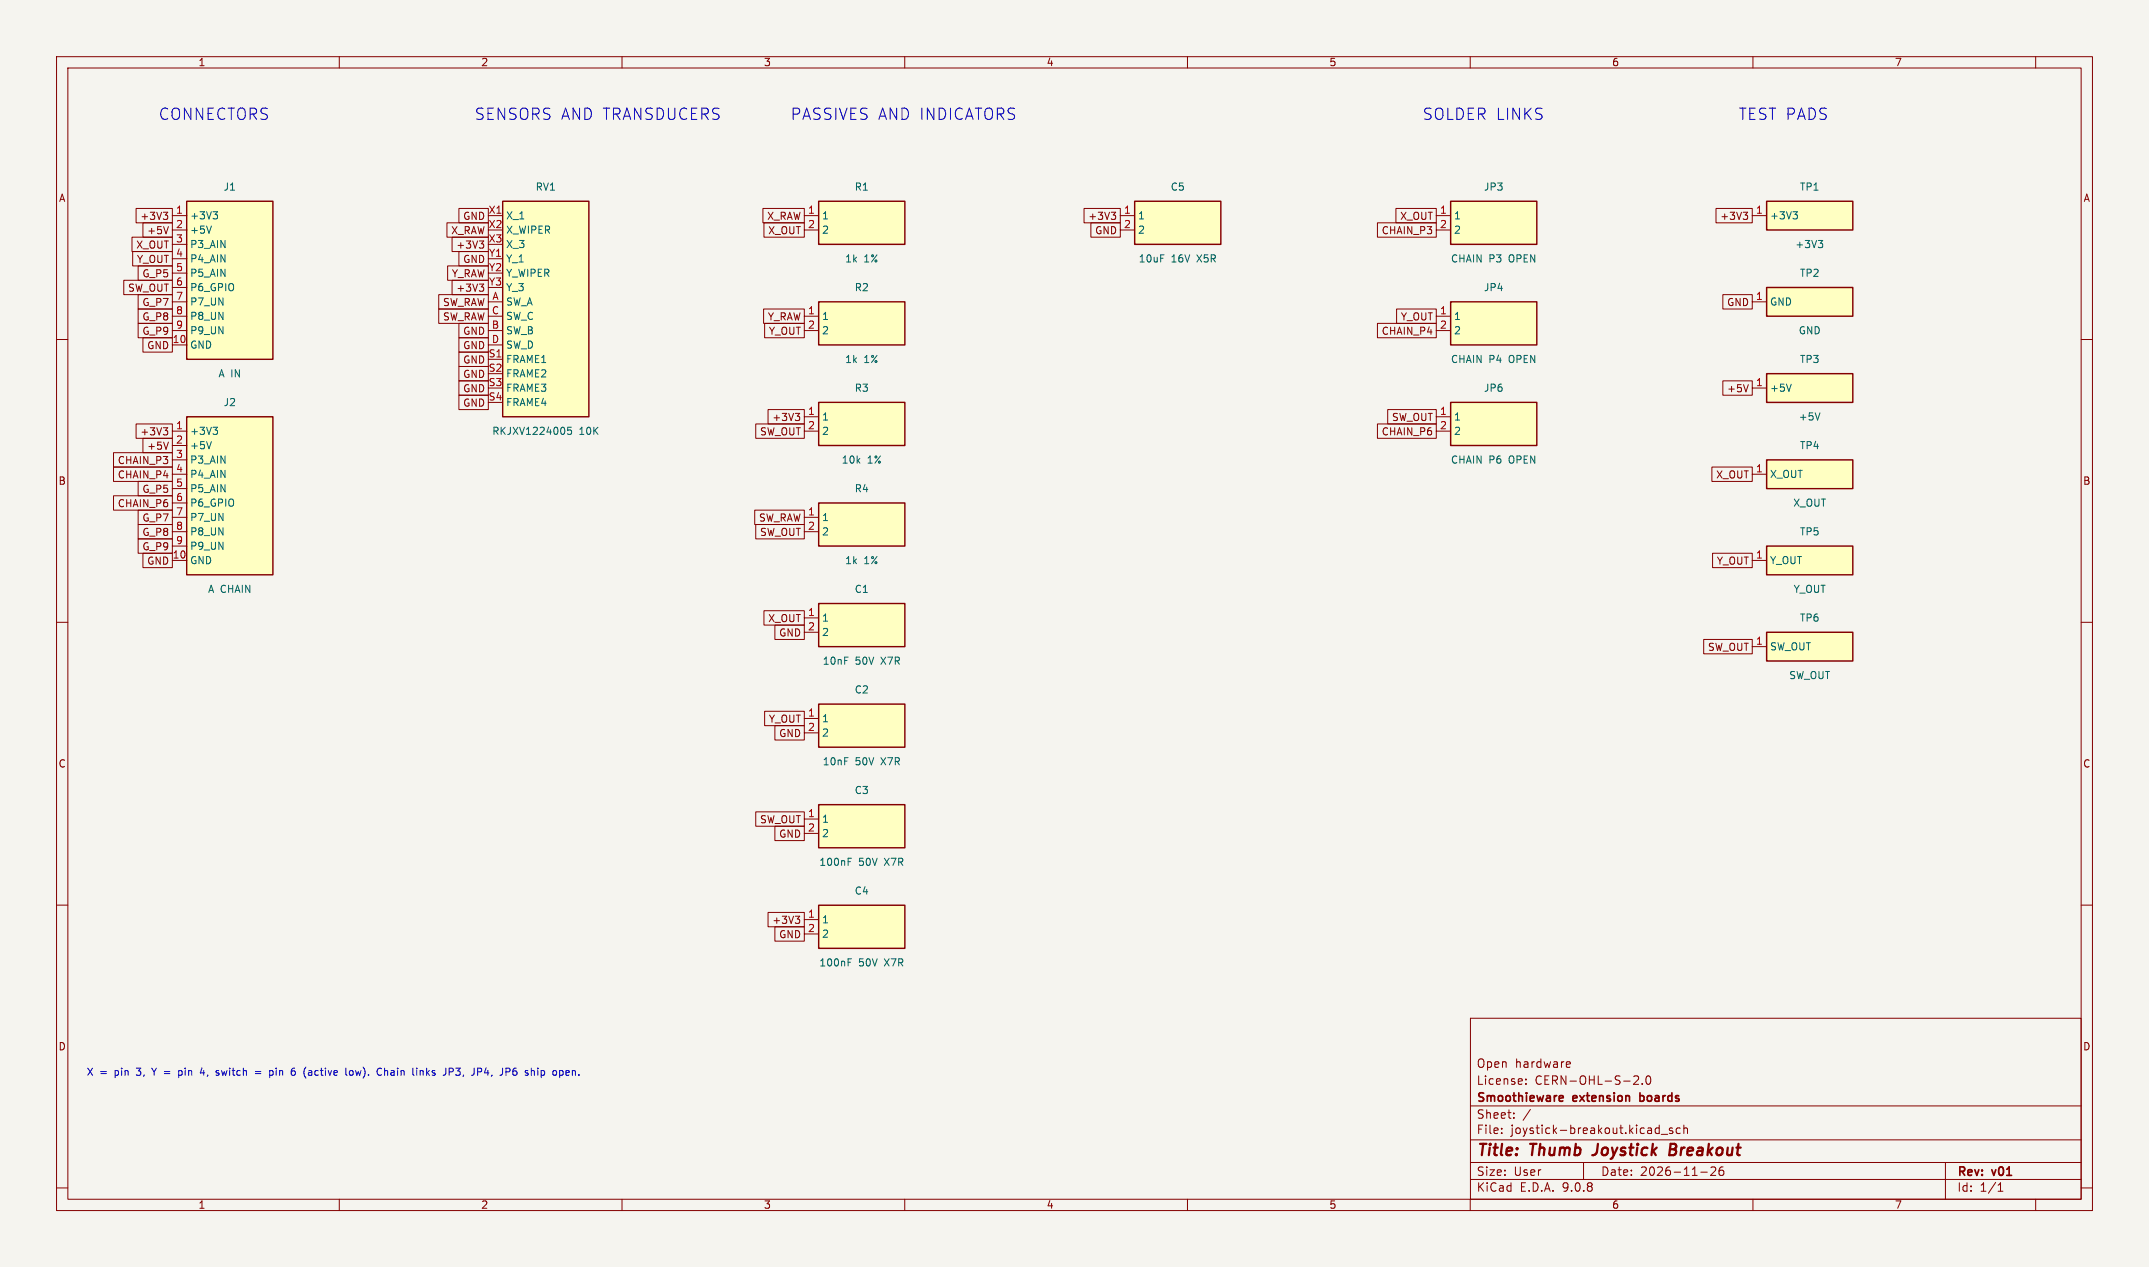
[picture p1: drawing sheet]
<svg xmlns="http://www.w3.org/2000/svg" width="380mm" height="224mm" viewBox="0 0 380 224" stroke-linecap="round" stroke-linejoin="round" font-family="sans-serif">
<path d="M0 0h380v224h-380z" fill="#f5f4ef" stroke="#f5f4ef" stroke-width=".18"/>
<g fill="none" stroke="#840000" stroke-width=".18">
<path d="M10 10h360v204h-360zM12 12h356v200h-356zM60 10v2M110 10v2M160 10v2M210 10v2M260 10v2M310 10v2M360 10v2M10 60h2M368 60h2M10 110h2"/>
<path d="M368 110h2M10 160h2M368 160h2M260 180h108v32h-108zM260 195.5h108M265.6 199.5v.1M267.7 197.6v.1M267.7 196.8v.1M269.9 191.6v.1M269.9 190.8v.1M270.6 196.1l-1.2 2M277.2 187.7l.4 .1 .1 .3-.7 .1"/>
<path d="M277.6 188.6l-.4 .1M288.9 190.4l.6-.2 .2 .2 .1 .2-.9 1.1h.9M290.4 191.6v.1M291.2 190.4l.2-.2a.81 .81 0 0 1 .6 .6 .81 .81 0 0 1-.3 .8l-.1 .1a.81 .81 0 0 1-.4-1.3zM293 199.4l.4 .1M293.4 198.9v1.5M295.8 199.5l-.4-.1-.2 .2 .1 .2 .5 .2v.3h-.6M297.1 199.5l-.4-.1-.3 .3v.4l.2 .2h.5M297.8 199.6l.2-.2 .4 .1v.9M297.8 198.9v1.5M10 210h2M60 212v2"/>
<path d="M110 212v2M160 212v2M210 212v2M260 212v2M260 208.5h108M260 205.5h108M260 201.5h108M265.6 200.3v.1M280 205.5v3M293.4 200.3l-.4 .1M293.8 200.6h1.1M300.8 207.2h1.1"/>
<path d="M302.6 206.5l.5-.2 .3 .2v.2l-.9 1.1h.9M304.7 206.3a.59 .59 0 0 0-.7 .7v.5l.1 .2 .5 .1 .2-.1 .1-.5-.2-.2-.4-.1-.3 .3M310 212v2M344 205.5v6.5M353.4 210.6h.8M353.4 209.5l.4-.4v1.5M360 212v2M368 210h2"/>
</g>
<path d="M282.1 204.1l-.5 .1M295.3 203.2h.7M296 203.2l.3 .1M296.1 202.2h-.7l-.2 2 1-.1M296.2 203.1l-.2 .1" fill="none" stroke="#840000" stroke-width=".4"/>
<path d="M276 193.7l.4 .1 .1 .3-.8 .1M276.4 194.6l-.4 .1M290 193.2v1.5M290 194.6l.2 .1M290.2 193.7l-.2 .1" fill="none" stroke="#840000" stroke-width=".3"/>
<path d="M88.9 35.6h15.2v38.1h-15.2z" fill="#ffffc2"/>
<path d="M88.9 35.6h15.2v38.1h-15.2z" fill="none" stroke="#840000" stroke-width=".25"/>
<path d="M86.4 38.1h2.5M86.4 45.7h2.5M86.4 53.4h2.5M86.4 55.9h2.5M86.4 58.4h2.5M86.4 61h2.5M86.4 63.5h2.5" fill="none" stroke="#840000" stroke-width=".18"/>
<path d="M101 75.5h-.6v.6l.1-.1 .5 .1 .1 .2-.1 .4-.2 .1-.4-.1" fill="none" stroke="#006464" stroke-width=".18"/>
<path d="M256.5 53.4h15.3v7.6h-15.3z" fill="#ffffc2"/>
<path d="M256.5 53.4h15.3v7.6h-15.3z" fill="none" stroke="#840000" stroke-width=".25"/>
<path d="M254 55.9h2.5M254 58.4h2.5" fill="none" stroke="#840000" stroke-width=".18"/>
<path d="M256.5 71.1h15.3v7.7h-15.3z" fill="#ffffc2"/>
<path d="M256.5 71.1h15.3v7.7h-15.3z" fill="none" stroke="#840000" stroke-width=".25"/>
<path d="M254 73.7h2.5M254 76.2h2.5" fill="none" stroke="#840000" stroke-width=".18"/>
<path d="M200.7 35.6h15.2v7.6h-15.2z" fill="#ffffc2"/>
<path d="M200.7 35.6h15.2v7.6h-15.2z" fill="none" stroke="#840000" stroke-width=".25"/>
<path d="M198.1 38.1h2.6M198.1 40.7h2.6" fill="none" stroke="#840000" stroke-width=".18"/>
<path d="M312.4 35.6h15.3v5.1h-15.3z" fill="#ffffc2"/>
<path d="M312.4 35.6h15.3v5.1h-15.3z" fill="none" stroke="#840000" stroke-width=".25"/>
<path d="M309.9 38.1h2.5" fill="none" stroke="#840000" stroke-width=".18"/>
<path d="M317.1 37.4h.8l-.5 .5M317.6 37.9l.3 .3v.3l-.3 .2M321.6 42.5h.7l-.4 .5M322.1 43l.2 .2v.3l-.2 .3" fill="none" stroke="#006464" stroke-width=".18"/>
<path d="M256.5 35.6h15.3v7.6h-15.3z" fill="#ffffc2"/>
<path d="M256.5 35.6h15.3v7.6h-15.3z" fill="none" stroke="#840000" stroke-width=".25"/>
<path d="M254 38.1h2.5M254 40.7h2.5" fill="none" stroke="#840000" stroke-width=".18"/>
<path d="M312.4 81.3h15.3v5.1h-15.3z" fill="#ffffc2"/>
<path d="M312.4 81.3h15.3v5.1h-15.3z" fill="none" stroke="#840000" stroke-width=".25"/>
<path d="M309.9 83.8h2.5" fill="none" stroke="#840000" stroke-width=".18"/>
<path d="M312.4 96.5h15.3v5.1h-15.3z" fill="#ffffc2"/>
<path d="M312.4 96.5h15.3v5.1h-15.3z" fill="none" stroke="#840000" stroke-width=".25"/>
<path d="M309.9 99.1h2.5" fill="none" stroke="#840000" stroke-width=".18"/>
<path d="M312.4 66.1h15.3v5h-15.3z" fill="#ffffc2"/>
<path d="M312.4 66.1h15.3v5h-15.3z" fill="none" stroke="#840000" stroke-width=".25"/>
<path d="M309.9 68.6h2.5" fill="none" stroke="#840000" stroke-width=".18"/>
<path d="M316.8 67.9l-.4 1.3M321.9 73l-.5 1.3" fill="none" stroke="#006464" stroke-width=".18"/>
<path d="M312.4 111.8h15.3v5.1h-15.3z" fill="#ffffc2"/>
<path d="M312.4 111.8h15.3v5.1h-15.3z" fill="none" stroke="#840000" stroke-width=".25"/>
<path d="M309.9 114.3h2.5" fill="none" stroke="#840000" stroke-width=".18"/>
<path d="M312.4 50.8h15.3v5.1h-15.3z" fill="#ffffc2"/>
<path d="M312.4 50.8h15.3v5.1h-15.3z" fill="none" stroke="#840000" stroke-width=".25"/>
<path d="M309.9 53.4h2.5" fill="none" stroke="#840000" stroke-width=".18"/>
<path d="M144.8 71.1h15.2v7.7h-15.2z" fill="#ffffc2"/>
<path d="M144.8 71.1h15.2v7.7h-15.2z" fill="none" stroke="#840000" stroke-width=".25"/>
<path d="M142.2 73.7h2.6M142.2 76.2h2.6" fill="none" stroke="#840000" stroke-width=".18"/>
<path d="M144.8 160h15.2v7.7h-15.2z" fill="#ffffc2"/>
<path d="M144.8 160h15.2v7.7h-15.2z" fill="none" stroke="#840000" stroke-width=".25"/>
<path d="M142.2 162.6h2.6M142.2 165.1h2.6" fill="none" stroke="#840000" stroke-width=".18"/>
<path d="M150 170.1h.4M150 169.5h.6" fill="none" stroke="#006464" stroke-width=".18"/>
<path d="M144.8 53.4h15.2v7.6h-15.2z" fill="#ffffc2"/>
<path d="M144.8 53.4h15.2v7.6h-15.2z" fill="none" stroke="#840000" stroke-width=".25"/>
<path d="M142.2 55.9h2.6M142.2 58.4h2.6" fill="none" stroke="#840000" stroke-width=".18"/>
<path d="M144.8 35.6h15.2v7.6h-15.2z" fill="#ffffc2"/>
<path d="M144.8 35.6h15.2v7.6h-15.2z" fill="none" stroke="#840000" stroke-width=".25"/>
<path d="M142.2 38.1h2.6M142.2 40.7h2.6" fill="none" stroke="#840000" stroke-width=".18"/>
<path d="M144.8 88.9h15.2v7.6h-15.2z" fill="#ffffc2"/>
<path d="M144.8 88.9h15.2v7.6h-15.2z" fill="none" stroke="#840000" stroke-width=".25"/>
<path d="M142.2 91.5h2.6M142.2 94h2.6" fill="none" stroke="#840000" stroke-width=".18"/>
<path d="M144.8 106.7h15.2v7.6h-15.2z" fill="#ffffc2"/>
<path d="M144.8 106.7h15.2v7.6h-15.2z" fill="none" stroke="#840000" stroke-width=".25"/>
<path d="M142.2 109.2h2.6M142.2 111.8h2.6" fill="none" stroke="#840000" stroke-width=".18"/>
<path d="M144.8 142.3h15.2v7.6h-15.2z" fill="#ffffc2"/>
<path d="M144.8 142.3h15.2v7.6h-15.2z" fill="none" stroke="#840000" stroke-width=".25"/>
<path d="M142.2 144.8h2.6M142.2 147.3h2.6" fill="none" stroke="#840000" stroke-width=".18"/>
<path d="M150 152.3h.4M150 151.7h.6" fill="none" stroke="#006464" stroke-width=".18"/>
<path d="M144.8 124.5h15.2v7.6h-15.2z" fill="#ffffc2"/>
<path d="M144.8 124.5h15.2v7.6h-15.2z" fill="none" stroke="#840000" stroke-width=".25"/>
<path d="M142.2 127h2.6M142.2 129.6h2.6" fill="none" stroke="#840000" stroke-width=".18"/>
<path d="M33 73.7h15.3v27.9h-15.3z" fill="#ffffc2"/>
<path d="M33 73.7h15.3v27.9h-15.3z" fill="none" stroke="#840000" stroke-width=".25"/>
<path d="M30.5 76.2h2.5M30.5 78.8h2.5M30.5 81.3h2.5M30.5 83.8h2.5M30.5 86.4h2.5M30.5 88.9h2.5M30.5 91.5h2.5M30.5 94h2.5M30.5 96.5h2.5M30.5 99.1h2.5" fill="none" stroke="#840000" stroke-width=".18"/>
<path d="M37.4 78.1l-.4 1.2M37.7 75.5h.8l-.5 .5M38.2 76l.3 .3v.3l-.3 .2" fill="none" stroke="#006464" stroke-width=".18"/>
<path d="M33 35.6h15.3v27.9h-15.3z" fill="#ffffc2"/>
<path d="M33 35.6h15.3v27.9h-15.3z" fill="none" stroke="#840000" stroke-width=".25"/>
<g fill="none" stroke="#840000" stroke-width=".18">
<path d="M24.1 36.9h6.4v2.5h-6.4zM25.3 39.4h5.2v2.5h-5.2zM28.9 37.5h.8l-.5 .5M29.4 38l.3 .2v.4l-.3 .2M30.5 38.1h2.5M79 39.4h7.4v2.5h-7.4zM81.2 36.9h5.2v2.5h-5.2zM134.9 36.9h7.3v2.5h-7.3zM135.1 39.4h7.1v2.5h-7.1zM191.7 36.9h6.4v2.5h-6.4zM192.9 39.4h5.2v2.5h-5.2zM196.5 37.5h.8l-.4 .5"/>
<path d="M197.1 38l.2 .2v.4l-.2 .2M243.6 39.4h10.4v2.5h-10.4zM246.9 36.9h7.1v2.5h-7.1zM303.5 36.9h6.4v2.5h-6.4zM308.3 37.5h.8l-.5 .5M308.8 38l.3 .2v.4l-.3 .2M21.9 49.6h8.6v2.5h-8.6zM23.3 41.9h7.2v2.6h-7.2zM23.5 44.5h7v2.5h-7zM24.4 47h6.1v2.6h-6.1zM24.4 54.6h6.1v2.6h-6.1zM24.4 57.2h6.1v2.5h-6.1z"/>
<path d="M24.4 52.1h6.1v2.5h-6.1zM25.3 59.7h5.2v2.6h-5.2zM29.8 40.1l-.4 1.2M30.5 40.7h2.5M30.5 43.2h2.5M30.5 45.7h2.5M30.5 48.3h2.5M30.5 50.8h2.5M30.5 53.4h2.5M30.5 55.9h2.5M30.5 58.4h2.5M77.6 54.6h8.8v2.6h-8.8z"/>
<path d="M77.6 52.1h8.8v2.5h-8.8zM79.2 47h7.2v2.6h-7.2zM79.9 49.6h6.5v2.5h-6.5zM79.9 41.9h6.5v2.6h-6.5zM81.2 59.7h5.2v2.6h-5.2zM81.2 57.2h5.2v2.5h-5.2zM81.2 44.5h5.2v2.5h-5.2zM84.8 50.2h.7l-.4 .5M84.8 42.6h.7l-.4 .5M85.3 50.7l.2 .2v.4l-.2 .2M85.3 43.1l.2 .2v.3l-.2 .3M135 54.6h7.2v2.6h-7.2z"/>
<path d="M135.2 57.2h7v2.5h-7zM243.6 57.2h10.4v2.5h-10.4zM247 54.6h7v2.6h-7zM304.7 52.1h5.2v2.5h-5.2zM24.1 75h6.4v2.5h-6.4zM25.3 77.5h5.2v2.5h-5.2zM28.9 75.6h.8l-.5 .5M29.4 76.1l.3 .2v.4l-.3 .2M29.8 78.2l-.4 1.2M30.5 61h2.5M81.2 67.3h5.2v2.6h-5.2zM81.2 64.8h5.2v2.5h-5.2z"/>
<path d="M81.2 62.3h5.2v2.5h-5.2zM81.2 69.9h5.2v2.5h-5.2zM133.6 75h8.6v2.5h-8.6zM135.8 72.4h6.4v2.6h-6.4zM140.6 73.1h.8l-.4 .5M141.2 73.6l.2 .2v.3l-.2 .3M243.6 75h10.4v2.5h-10.4zM245.4 72.4h8.6v2.6h-8.6zM304.7 67.3h5.2v2.6h-5.2zM309.2 68l-.4 1.3M20.1 82.6h10.4v2.5h-10.4zM20.1 80h10.4v2.6h-10.4z"/>
<path d="M20.1 87.7h10.4v2.5h-10.4zM24.4 90.2h6.1v2.5h-6.1zM24.4 85.1h6.1v2.6h-6.1zM24.4 95.3h6.1v2.5h-6.1zM24.4 92.7h6.1v2.6h-6.1zM25.3 97.8h5.2v2.6h-5.2zM133.5 90.2h8.7v2.5h-8.7zM133.6 92.7h8.6v2.6h-8.6zM302.7 82.6h7.2v2.5h-7.2zM302.9 97.8h7v2.6h-7zM135.1 108h7.1v2.5h-7.1zM137 110.5h5.2v2.6h-5.2z"/>
<path d="M301.3 113.1h8.6v2.5h-8.6zM135.2 125.8h7v2.5h-7zM137 128.3h5.2v2.5h-5.2zM133.6 143.5h8.6v2.6h-8.6zM137 146.1h5.2v2.5h-5.2zM135.8 161.3h6.4v2.6h-6.4zM137 163.9h5.2v2.5h-5.2zM140.6 162h.8l-.4 .5M141.2 162.5l.2 .2v.3l-.2 .3"/>
</g>
<path d="M37.4 40l-.4 1.2M37.7 37.4h.8l-.5 .5M38.2 37.9l.3 .3v.3l-.3 .2" fill="none" stroke="#006464" stroke-width=".18"/>
<g fill="none" stroke="#0000c2" stroke-width=".18">
<path d="M31.6 189.3v1.2M31.6 190l.4 .1M32 189.3h-.4M35.7 188.8l-.3 .9h.8M38.4 189.3h.3M38.4 189.7h.3v.2l-.1 .2h-.3M45.2 189.4h.9M45.2 189.8h.9M48.1 189.3l.2 .2v.4l-.2 .2M48.8 188.8v.2M52.2 189.4v.6M54.7 189.3h.4v.8"/>
<path d="M55.1 190l-.4 .1M55.1 189.6h-.4M61.8 189.4l.2-.1 .4 .1 .1 .5-.2 .1-.3 .1-.2-.1zM62.9 189.3l.2 .8M68 189.4l.2-.1h.3l.1 .8M68 188.8v1.3M74.3 189.4l.2-.1h.3v.8M79.4 188.8h.5l.3 .3-.2 .3-.6 .1M80.6 188.8h.8M80.6 190l.2 .1M86 188.8l-.3 .9h.8M91.3 188.8l-.4 .1a.86 .86 0 0 0 0 1.2l.4-.1"/>
<path d="M91.3 189.4l-.4-.1-.2 .3M95.7 189.3v1.2M95.7 190l.1 .1M95.8 189.3h-.1M100.1 189.3h.4l.2 .3-.6 .1M100.1 190h.5"/>
</g>
<g font-size="2.8" fill="#0000c2">
<text x="27.9" y="21.4">CONNECTORS</text>
<text x="83.8" y="21.4">SENSORS AND TRANSDUCERS</text>
<text x="139.7" y="21.4">PASSIVES AND INDICATORS</text>
<text x="251.5" y="21.4">SOLDER LINKS</text>
<text x="307.3" y="21.4">TEST PADS</text>
</g>
<g font-size="2.8" fill="#840000">
<text x="261" y="204.9">Title:</text>
<text x="270.7" y="204.9">Thumb</text>
<text x="282.6" y="204.9">Joystick</text>
<text x="296.9" y="204.9">Breakout</text>
</g>
<g font-size="2.1" fill="#840000">
<text x="261" y="189">Open</text>
<text x="267.9" y="189">hardware</text>
<text x="261" y="195.2">Smoothieware</text>
<text x="261" y="192">License:</text>
<text x="271.4" y="192">CERN-OHL-S-2.0</text>
<text x="278.3" y="195.2">extension</text>
<text x="290.7" y="195.2">boards</text>
<text x="261" y="200.7">File:</text>
<text x="261" y="198">Sheet:</text>
<text x="267.1" y="200.7">joystick-breakout.kicad_sch</text>
<text x="261" y="208.1">Size:</text>
<text x="267.7" y="208.1">User</text>
<text x="283" y="208.1">Date:</text>
<text x="290.1" y="208.1">2026-11-26</text>
<text x="346" y="208.3">Rev:</text>
<text x="352.4" y="208.3">v01</text>
<text x="261" y="210.9">KiCad</text>
<text x="268.8" y="210.9">E.D.A.</text>
<text x="276.4" y="210.9">9.0.8</text>
<text x="346" y="210.9">Id:</text>
<text x="350.1" y="210.9">1/1</text>
</g>
<g font-size="1.8" fill="#840000">
<text x="35" y="11.9">1</text>
<text x="85" y="11.9">2</text>
<text x="135" y="11.9">3</text>
<text x="185" y="11.9">4</text>
<text x="235" y="11.9">5</text>
<text x="285" y="11.9">6</text>
<text x="335" y="11.9">7</text>
<text x="10.3" y="35.9">A</text>
<text x="368.4" y="35.9">A</text>
<text x="24.7" y="39.1">+3V3</text>
<text x="25.9" y="41.6">+5V</text>
<text x="79.7" y="41.6">X_RAW</text>
<text x="81.8" y="39.1">GND</text>
<text x="135.6" y="39.1">X_RAW</text>
<text x="135.8" y="41.6">X_OUT</text>
<text x="192.4" y="39.1">+3V3</text>
<text x="193.6" y="41.6">GND</text>
<text x="244.2" y="41.6">CHAIN_P3</text>
<text x="247.5" y="39.1">X_OUT</text>
<text x="304.1" y="39.1">+3V3</text>
<text x="24" y="44.2">X_OUT</text>
<text x="24.1" y="46.7">Y_OUT</text>
<text x="80.6" y="44.2">+3V3</text>
<text x="81.8" y="46.7">GND</text>
<text x="22.5" y="51.8">SW_OUT</text>
<text x="25.1" y="49.2">G_P5</text>
<text x="79.8" y="49.2">Y_RAW</text>
<text x="80.6" y="51.8">+3V3</text>
<text x="25.1" y="56.9">G_P8</text>
<text x="25.1" y="59.4">G_P9</text>
<text x="25.1" y="54.3">G_P7</text>
<text x="78.2" y="56.9">SW_RAW</text>
<text x="78.2" y="54.3">SW_RAW</text>
<text x="81.8" y="59.4">GND</text>
<text x="135.7" y="56.9">Y_RAW</text>
<text x="135.9" y="59.4">Y_OUT</text>
<text x="244.2" y="59.4">CHAIN_P4</text>
<text x="247.6" y="56.9">Y_OUT</text>
<text x="305.3" y="54.3">GND</text>
<text x="25.9" y="61.9">GND</text>
<text x="81.8" y="64.5">GND</text>
<text x="81.8" y="61.9">GND</text>
<text x="81.8" y="69.6">GND</text>
<text x="81.8" y="67">GND</text>
<text x="305.3" y="69.6">+5V</text>
<text x="24.7" y="77.2">+3V3</text>
<text x="81.8" y="72.1">GND</text>
<text x="134.3" y="77.2">SW_OUT</text>
<text x="136.5" y="74.6">+3V3</text>
<text x="244.2" y="77.2">CHAIN_P6</text>
<text x="246.1" y="74.6">SW_OUT</text>
<text x="20.7" y="82.3">CHAIN_P3</text>
<text x="25.9" y="79.7">+5V</text>
<text x="10.3" y="85.9">B</text>
<text x="20.7" y="84.8">CHAIN_P4</text>
<text x="20.7" y="89.9">CHAIN_P6</text>
<text x="25.1" y="87.3">G_P5</text>
<text x="303.4" y="84.8">X_OUT</text>
<text x="368.3" y="85.9">B</text>
<text x="25.1" y="92.4">G_P7</text>
<text x="25.1" y="95">G_P8</text>
<text x="134.1" y="92.4">SW_RAW</text>
<text x="134.3" y="95">SW_OUT</text>
<text x="25.1" y="97.5">G_P9</text>
<text x="25.9" y="100">GND</text>
<text x="303.5" y="100">Y_OUT</text>
<text x="135.8" y="110.2">X_OUT</text>
<text x="137.7" y="112.7">GND</text>
<text x="301.9" y="115.3">SW_OUT</text>
<text x="135.9" y="128">Y_OUT</text>
<text x="137.7" y="130.5">GND</text>
<text x="10.3" y="135.9">C</text>
<text x="368.3" y="135.9">C</text>
<text x="134.3" y="145.8">SW_OUT</text>
<text x="137.7" y="148.3">GND</text>
<text x="136.5" y="163.5">+3V3</text>
<text x="137.7" y="166.1">GND</text>
<text x="10.3" y="185.9">D</text>
<text x="368.3" y="185.9">D</text>
<text x="35" y="213.9">1</text>
<text x="85" y="213.9">2</text>
<text x="135" y="213.9">3</text>
<text x="185" y="213.9">4</text>
<text x="235" y="213.9">5</text>
<text x="285" y="213.9">6</text>
<text x="335" y="213.9">7</text>
</g>
<g font-size="1.8" fill="#006464">
<text x="39.4" y="33.9">J1</text>
<text x="94.6" y="33.9">RV1</text>
<text x="151.1" y="33.9">R1</text>
<text x="206.9" y="33.9">C5</text>
<text x="262.3" y="33.9">JP3</text>
<text x="318.2" y="33.9">TP1</text>
<text x="33.5" y="39">+3V3</text>
<text x="33.5" y="41.5">+5V</text>
<text x="89.4" y="39">X_1</text>
<text x="89.4" y="41.5">X_WIPER</text>
<text x="145.3" y="39">1</text>
<text x="145.3" y="41.5">2</text>
<text x="201.2" y="39">1</text>
<text x="201.2" y="41.5">2</text>
<text x="257" y="39">1</text>
<text x="257" y="41.5">2</text>
<text x="312.9" y="39">+3V3</text>
<text x="33.5" y="44.1">P3_AIN</text>
<text x="33.5" y="46.6">P4_AIN</text>
<text x="89.4" y="44.1">X_3</text>
<text x="89.4" y="46.6">Y_1</text>
<text x="149.4" y="46.6">1k</text>
<text x="152.8" y="46.6">1%</text>
<text x="201.3" y="46.6">10uF</text>
<text x="207.1" y="46.6">16V</text>
<text x="211.8" y="46.6">X5R</text>
<text x="256.5" y="46.6">CHAIN</text>
<text x="263.3" y="46.6">P3</text>
<text x="266.9" y="46.6">OPEN</text>
<text x="317.4" y="44.1">+3V3</text>
<text x="33.5" y="49.1">P5_AIN</text>
<text x="33.5" y="51.7">P6_GPIO</text>
<text x="89.4" y="49.1">Y_WIPER</text>
<text x="89.4" y="51.7">Y_3</text>
<text x="151.1" y="51.7">R2</text>
<text x="262.3" y="51.7">JP4</text>
<text x="318.2" y="49.1">TP2</text>
<text x="33.5" y="54.2">P7_UN</text>
<text x="33.5" y="56.8">P8_UN</text>
<text x="33.5" y="59.3">P9_UN</text>
<text x="89.4" y="54.2">SW_A</text>
<text x="89.4" y="56.8">SW_C</text>
<text x="89.4" y="59.3">SW_B</text>
<text x="145.3" y="56.8">1</text>
<text x="145.3" y="59.3">2</text>
<text x="257" y="56.8">1</text>
<text x="257" y="59.3">2</text>
<text x="312.9" y="54.2">GND</text>
<text x="318" y="59.3">GND</text>
<text x="33.5" y="61.8">GND</text>
<text x="89.4" y="61.8">SW_D</text>
<text x="89.4" y="64.4">FRAME1</text>
<text x="149.4" y="64.4">1k</text>
<text x="152.8" y="64.4">1%</text>
<text x="256.5" y="64.4">CHAIN</text>
<text x="263.3" y="64.4">P4</text>
<text x="266.9" y="64.4">OPEN</text>
<text x="318.2" y="64.4">TP3</text>
<text x="38.5" y="66.9">A IN</text>
<text x="89.4" y="66.9">FRAME2</text>
<text x="89.4" y="69.5">FRAME3</text>
<text x="151.1" y="69.5">R3</text>
<text x="262.3" y="69.5">JP6</text>
<text x="312.9" y="69.5">+5V</text>
<text x="33.5" y="77.1">+3V3</text>
<text x="39.4" y="72">J2</text>
<text x="87" y="77.1">RKJXV1224005</text>
<text x="89.4" y="72">FRAME4</text>
<text x="102.4" y="77.1">10K</text>
<text x="145.3" y="74.5">1</text>
<text x="145.3" y="77.1">2</text>
<text x="257" y="74.5">1</text>
<text x="257" y="77.1">2</text>
<text x="318" y="74.5">+5V</text>
<text x="33.5" y="79.6">+5V</text>
<text x="33.5" y="82.2">P3_AIN</text>
<text x="148.8" y="82.2">10k</text>
<text x="153.4" y="82.2">1%</text>
<text x="256.5" y="82.2">CHAIN</text>
<text x="263.3" y="82.2">P6</text>
<text x="266.9" y="82.2">OPEN</text>
<text x="318.2" y="79.6">TP4</text>
<text x="33.5" y="84.7">P4_AIN</text>
<text x="33.5" y="87.2">P5_AIN</text>
<text x="33.5" y="89.8">P6_GPIO</text>
<text x="151.1" y="87.2">R4</text>
<text x="312.9" y="84.7">X_OUT</text>
<text x="317" y="89.8">X_OUT</text>
<text x="33.5" y="92.3">P7_UN</text>
<text x="33.5" y="94.9">P8_UN</text>
<text x="145.3" y="92.3">1</text>
<text x="145.3" y="94.9">2</text>
<text x="318.2" y="94.9">TP5</text>
<text x="33.5" y="97.4">P9_UN</text>
<text x="33.5" y="99.9">GND</text>
<text x="149.4" y="99.9">1k</text>
<text x="152.8" y="99.9">1%</text>
<text x="312.9" y="99.9">Y_OUT</text>
<text x="36.7" y="105">A CHAIN</text>
<text x="151.1" y="105">C1</text>
<text x="317.1" y="105">Y_OUT</text>
<text x="145.3" y="110.1">1</text>
<text x="145.3" y="112.6">2</text>
<text x="318.2" y="110.1">TP6</text>
<text x="145.4" y="117.7">10nF</text>
<text x="151.2" y="117.7">50V</text>
<text x="155.9" y="117.7">X7R</text>
<text x="312.9" y="115.2">SW_OUT</text>
<text x="151.1" y="122.8">C2</text>
<text x="316.3" y="120.3">SW_OUT</text>
<text x="145.3" y="127.9">1</text>
<text x="145.3" y="130.4">2</text>
<text x="145.4" y="135.5">10nF</text>
<text x="151.2" y="135.5">50V</text>
<text x="155.9" y="135.5">X7R</text>
<text x="151.1" y="140.6">C3</text>
<text x="145.3" y="145.7">1</text>
<text x="145.3" y="148.2">2</text>
<text x="144.8" y="153.3">100nF</text>
<text x="151.8" y="153.3">50V</text>
<text x="156.5" y="153.3">X7R</text>
<text x="151.1" y="158.4">C4</text>
<text x="145.3" y="163.4">1</text>
<text x="145.3" y="166">2</text>
<text x="144.8" y="171.1">100nF</text>
<text x="151.8" y="171.1">50V</text>
<text x="156.5" y="171.1">X7R</text>
</g>
<g font-size="1.8" fill="#a90000">
<text x="31" y="37.9">1</text>
<text x="31" y="40.4">2</text>
<text x="86.3" y="37.9">X1</text>
<text x="86.3" y="40.4">X2</text>
<text x="142.8" y="37.9">1</text>
<text x="142.8" y="40.4">2</text>
<text x="198.7" y="37.9">1</text>
<text x="198.7" y="40.4">2</text>
<text x="254.6" y="37.9">1</text>
<text x="254.6" y="40.4">2</text>
<text x="310.4" y="37.9">1</text>
<text x="31" y="42.9">3</text>
<text x="31" y="45.5">4</text>
<text x="86.3" y="42.9">X3</text>
<text x="86.4" y="45.5">Y1</text>
<text x="31" y="48">5</text>
<text x="31" y="50.6">6</text>
<text x="31" y="53.1">7</text>
<text x="86.4" y="48">Y2</text>
<text x="86.4" y="50.6">Y3</text>
<text x="87" y="53.1">A</text>
<text x="310.4" y="53.1">1</text>
<text x="31" y="55.6">8</text>
<text x="31" y="58.2">9</text>
<text x="86.9" y="55.6">C</text>
<text x="86.9" y="58.2">B</text>
<text x="142.8" y="55.6">1</text>
<text x="142.8" y="58.2">2</text>
<text x="254.6" y="55.6">1</text>
<text x="254.6" y="58.2">2</text>
<text x="30.4" y="60.7">10</text>
<text x="86.3" y="63.3">S1</text>
<text x="86.3" y="65.8">S2</text>
<text x="86.9" y="60.7">D</text>
<text x="86.3" y="68.3">S3</text>
<text x="86.3" y="70.9">S4</text>
<text x="310.4" y="68.3">1</text>
<text x="31" y="76">1</text>
<text x="142.8" y="73.4">1</text>
<text x="142.8" y="76">2</text>
<text x="254.6" y="73.4">1</text>
<text x="254.6" y="76">2</text>
<text x="31" y="78.5">2</text>
<text x="31" y="81">3</text>
<text x="31" y="83.6">4</text>
<text x="310.4" y="83.6">1</text>
<text x="31" y="86.1">5</text>
<text x="31" y="88.7">6</text>
<text x="31" y="91.2">7</text>
<text x="31" y="93.7">8</text>
<text x="142.8" y="91.2">1</text>
<text x="142.8" y="93.7">2</text>
<text x="30.4" y="98.8">10</text>
<text x="31" y="96.3">9</text>
<text x="310.4" y="98.8">1</text>
<text x="142.8" y="109">1</text>
<text x="142.8" y="111.5">2</text>
<text x="310.4" y="114.1">1</text>
<text x="142.8" y="126.8">1</text>
<text x="142.8" y="129.3">2</text>
<text x="142.8" y="144.5">1</text>
<text x="142.8" y="147.1">2</text>
<text x="142.8" y="162.3">1</text>
<text x="142.8" y="164.9">2</text>
</g>
<g font-size="1.8" fill="#0000c2">
<text x="15.2" y="190.3">X =</text>
<text x="20.4" y="190.3">pin</text>
<text x="24.4" y="190.3">3,</text>
<text x="27.4" y="190.3">Y =</text>
<text x="32.4" y="190.3">pin</text>
<text x="36.5" y="190.3">4,</text>
<text x="39.5" y="190.3">switch</text>
<text x="46.6" y="190.3">=</text>
<text x="49.3" y="190.3">pin</text>
<text x="53.4" y="190.3">6</text>
<text x="55.8" y="190.3">(active</text>
<text x="63.4" y="190.3">low).</text>
<text x="69.2" y="190.3">Chain</text>
<text x="75.7" y="190.3">links</text>
<text x="81.3" y="190.3">JP3,</text>
<text x="86.5" y="190.3">JP4,</text>
<text x="91.8" y="190.3">JP6</text>
<text x="96.4" y="190.3">ship</text>
<text x="101.5" y="190.3">open.</text>
</g>
</svg>
